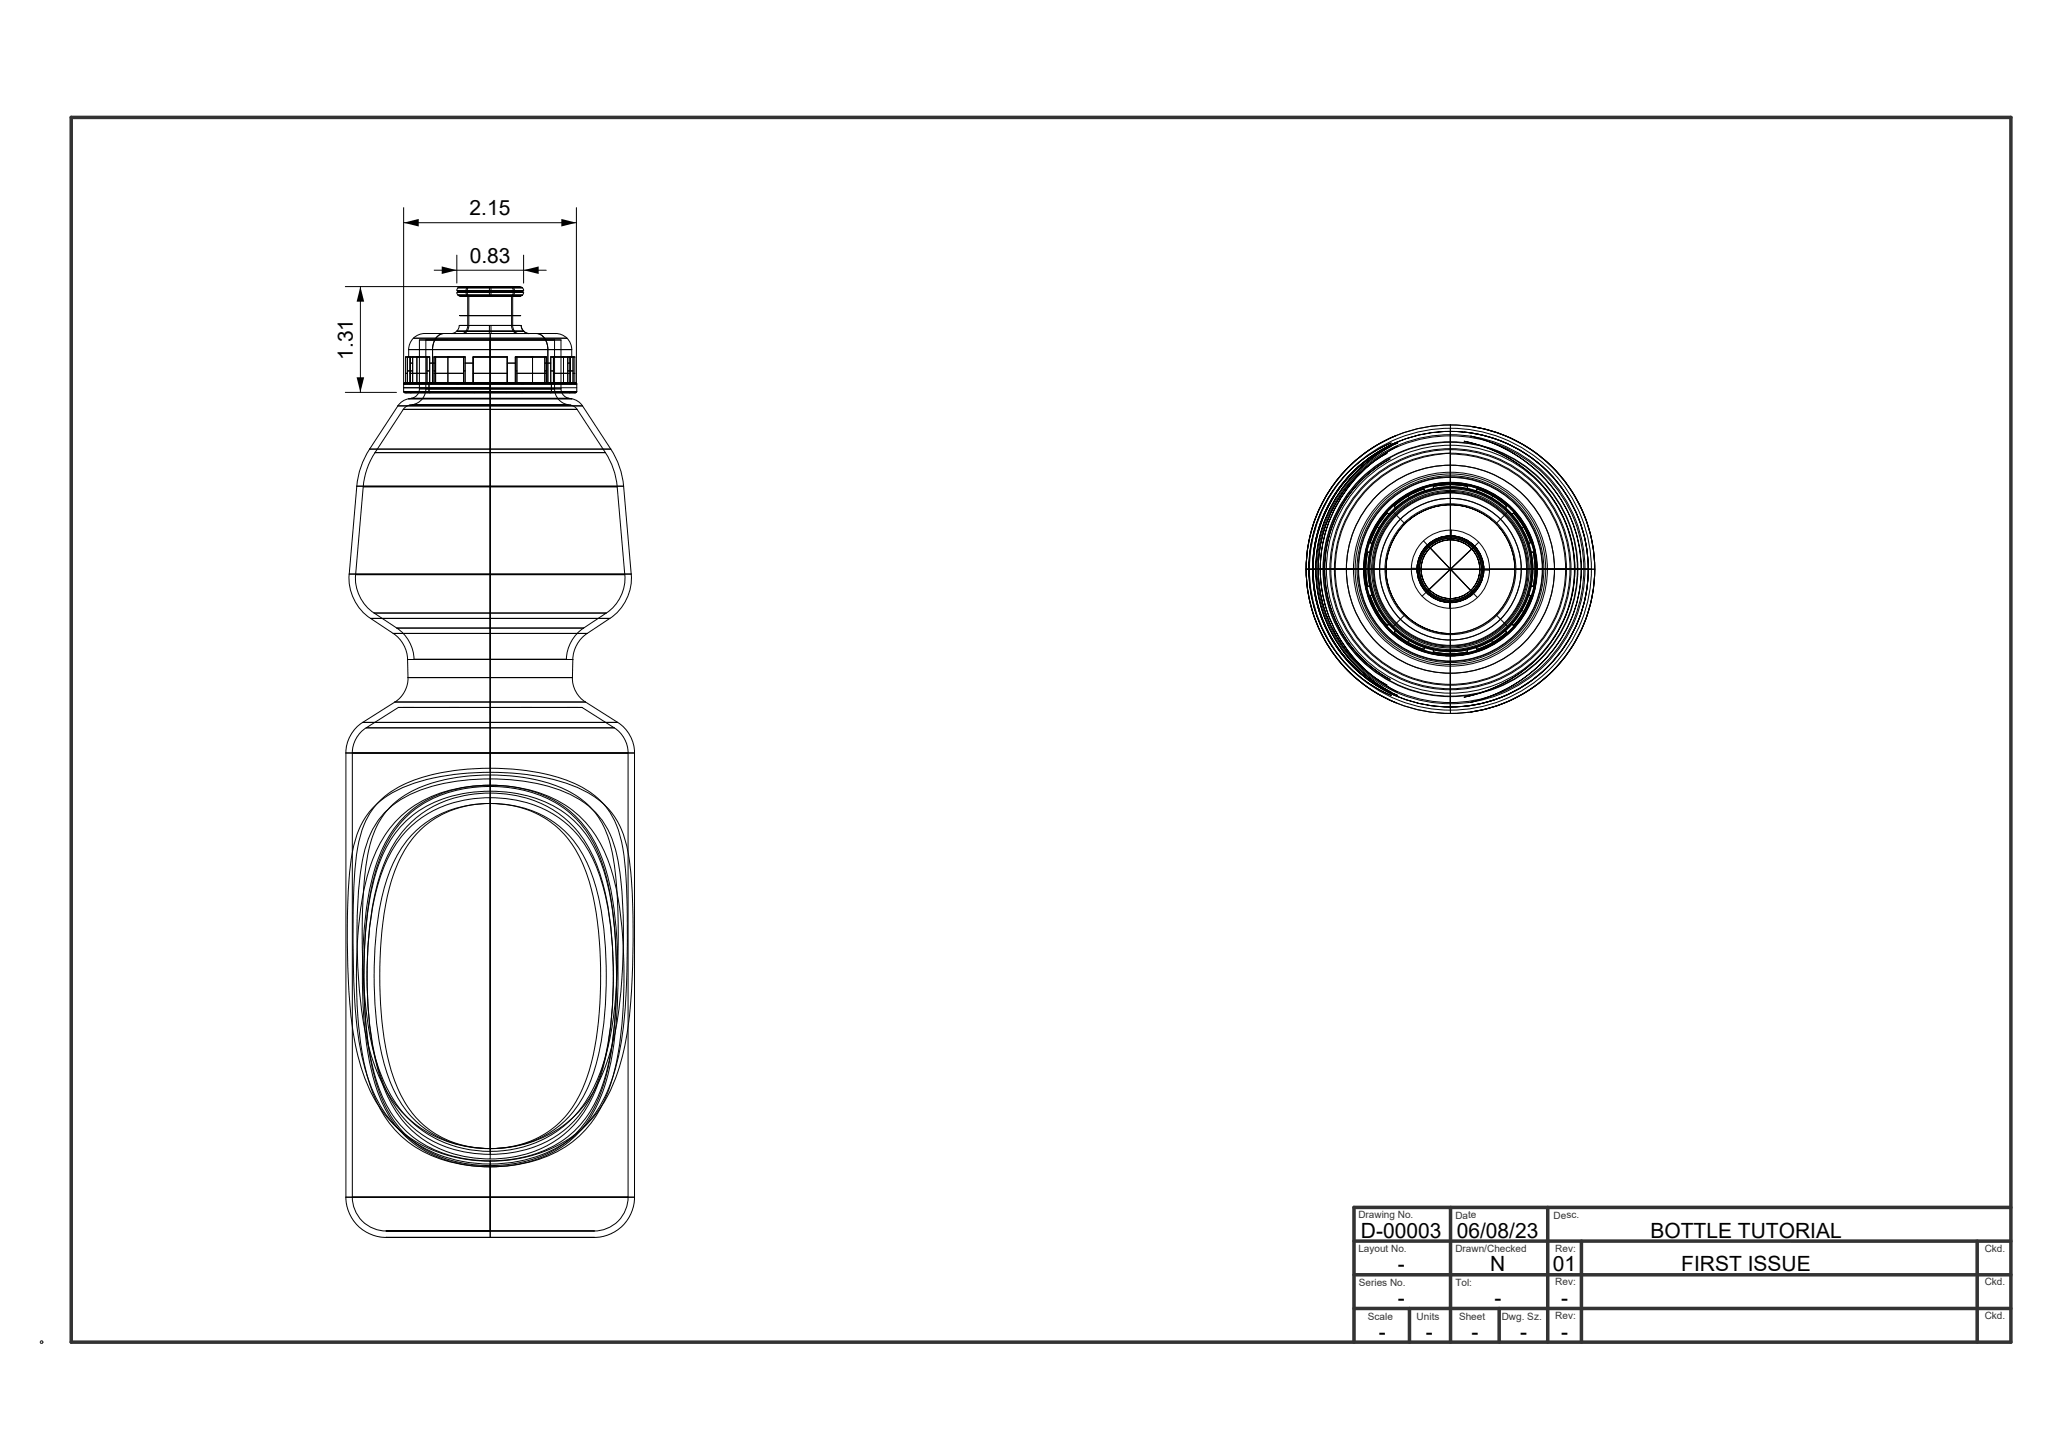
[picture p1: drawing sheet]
<svg xmlns="http://www.w3.org/2000/svg" width="420mm" height="297mm" viewBox="0 0 420 297" stroke-linecap="round" stroke-linejoin="round" font-family="sans-serif">
<!-- layer: Bottle surface -->
<g fill="none" stroke="#000" stroke-width=".2">
<path d="M93.5 59.8a.83 .83 0 0 0 .8 .9M93.5 59.5h13.6zM93.5 59.7h13.6zM93.5 59.8h13.6zM93.7 58.9h13.2zM94.3 58.7a.83 .83 0 0 0-.8 .8M95.5 58.9l.5-.2h8.7a1.12 1.12 0 0 1 0 2h-8.7a1.11 1.11 0 0 1-.5-1.8zM96.2 58.7a1.14 1.14 0 0 0 0 2M100.2 59.8v.9M100.2 58.7v.8M100.5 58.7v.8M100.5 59.8v.9"/>
<path d="M104.5 58.7h1.8h-12h10.2a1.14 1.14 0 0 1 0 2h-10.2h12h-1.8M106.3 58.7a.83 .83 0 0 1 .9 .8M107.2 59.8a.83 .83 0 0 1-.9 .9M82.6 78.6h35.4zM82.6 79.4h17.7M82.7 78.4h17.6zM82.9 78.4l-.3 .2v1.6l.3 .2M82.9 78.4h17.4v.2v-.2zM82.9 78.4h.5M83 76.4h.4M83 78.4v-5.3h4.9l.1 5.3-.2 .2v1.6l.2 .2M83.2 78.4l-.3 .2"/>
<path d="M83.4 73.1v5.3h.6h-.6zM83.4 75.9h1.1M83.6 71.6h33.4M83.6 71.6v1.5M83.9 76.4h3.5M83.9 73.1v5.3h32.8v-5.3M84 74.3h.5M84 73.1v5.3M84.1 78.4l-.2 .2M84.2 78.4l-.2 .2M84.5 73.1v5.3M84.6 69.2h31.4"/>
<path d="M85.3 73.1v5.3M85.8 79.6a2 2 0 0 1-1.6 2M85.8 79.6h29M85.8 79.6v-10h29v10M86.9 68.3h13.4M86.9 68.3a3.3 3.3 0 0 0-3.3 3.3M87.2 69.6v10a3.3 3.3 0 0 1-2.8 3.3M87.4 75.9h.5M87.4 73.1v5.3M87.9 74.3h1.2M88.8 76.4h6.1M88.8 75.9h.3"/>
<path d="M88.8 78.4v-5.3h6.4v5.3M89.1 73.1v5.3M90.9 68.3a2.94 2.94 0 0 0-2.4 3.3v6.8M91.7 73.1v5.3M93.5 67.8h13.7zM93.6 78.4l-.1 .2M93.7 60.4h13.2zM93.9 78.4l-.1 .2M94 66.6a1.67 1.67 0 0 1-1.7 1.7h-5.4M94 64.6h12.6zM94 60.6h12.6zM94.5 68.3a1.43 1.43 0 0 0 1.2-1.7v-6h9.2v6a1.55 1.55 0 0 0 1.2 1.7"/>
<path d="M94.8 68.3a1.41 1.41 0 0 0 1.1-1.7v-6h8.8v6h1.9h-12.6h10.7a1.54 1.54 0 0 0 1.1 1.7h2.5h-16h13.5M94.9 75.9h.3M94.9 73.1v5.3M95.2 74.3h1.6M96.8 73.1h7M96.8 76.4h7M96.8 73.1v5.3M97.1 78.4l-.1 .2M100.2 66.6l-.1 1.7M100.3 79.4h17.7zM100.3 78.4h17.7zM100.3 68.3h13.4"/>
<path d="M100.3 68.3v168M100.5 66.6v1.7M103.6 78.4v.2M103.8 73.1v5.3zM103.8 74.3h1.7M103.8 73.1v5.3M105.5 75.9h.3M105.5 78.4v-5.3h6.3v5.3M105.8 76.4h6M105.8 73.1v5.3M106.7 66.6a1.67 1.67 0 0 0 1.6 1.7h5.4M106.8 78.4v.2"/>
<path d="M107 78.4l.1 .2M109 73.1v5.3M109.8 68.3a2.94 2.94 0 0 1 2.3 3.3v6.8M111.5 74.3h1.2M111.5 75.9h.3M111.5 73.1v5.3M112.7 78.4l.2 .2v1.6l-.2 .2M112.7 75.9h.6M112.7 78.4v-5.3h4.9v5.3M113.3 76.4h3.4M113.3 73.1v5.3M113.5 69.6v10a3.3 3.3 0 0 0 2.7 3.3h-32.3"/>
<path d="M113.7 68.3a3.3 3.3 0 0 1 3.3 3.3M114.8 79.6a2 2 0 0 0 1.7 2M115.3 73.1v5.3M116.2 74.3h.4M116.2 75.9h1.1M116.2 73.1v5.3M116.5 78.4l.2 .2M116.6 78.4l.2 .2M116.6 73.1v5.3M117 71.6v1.5M117.3 78.4h.5h-17.5h17.5l.2 .2v1.6l-.2 .2M117.3 76.4h.3"/>
<path d="M117.3 73.1v5.3h-.7h.7zM117.5 78.4l.2 .2M73 99.5h54.6M73 99.5l-1.5 18M74.3 99.6l-1.5 18h27.5h-27.5a8.6 8.6 0 0 0 3.8 7.9M75.6 91.9a16.5 16.5 0 0 0-2.6 7.6M75.6 91.9h49.4M81.4 83.1h37.8M81.4 83.1l-5.8 8.8M82.5 83.8l-5.8 8.9h23.6M82.5 83.8h17.8M82.6 80.2h35.4z"/>
<path d="M82.7 80.3h17.6zM82.9 80.4h34.9M82.9 80.2l.3 .2M83.6 81.6l-1.2 .5-1 1M83.6 81.6h33.4M83.9 80.2l.2 .2M83.9 82.9a1.99 1.99 0 0 0-1.4 .9M83.9 82.9h32.9M84 80.2l.2 .2M84.2 81.6h32.3M84.2 81.6h-.6M84.4 82.9h-.5"/>
<path d="M93.5 80.2l.1 .2M93.8 80.2l.1 .2M97 80.2l.1 .2M100.3 99.6h26l1.6 18h-27.6zM100.3 80.3h17.7zM100.3 92.7v6.9h-26M100.3 82.8l16.5 .1M100.3 82.8l-15.9 .1M100.3 82.8v1M100.3 83.8h17.8l5.8 8.9h-23.6zM100.3 92.7h-23.6a15.2 15.2 0 0 0-2.4 6.9M103.6 80.2v.2"/>
<path d="M106.8 80.2v.2M107.1 80.2l-.1 .2M116.5 81.6h.5M116.7 80.2l-.2 .2M116.8 82.9h-16.5v.9M116.8 82.9a1.99 1.99 0 0 1 1.3 .9h-17.8v8.9h23.6a15.2 15.2 0 0 1 2.4 6.9h-26v18h27.6a8.6 8.6 0 0 1-3.8 7.9h-23.8v3.1M116.8 80.2l-.2 .2M117 81.6l1.3 .5 .9 1M117.7 80.2l-.2 .2M119.2 83.1l5.8 8.8M125 91.9a16.5 16.5 0 0 1 2.6 7.6M127.6 99.5l1.6 18"/>
<path d="M275.7 95.9a29.5 29.5 0 0 0-8.4 20.6 29.5 29.5 0 0 1 18.5-27.3 29.5 29.5 0 0 0-10.1 6.7zM276.9 96.6a28.2 28.2 0 0 1 19.9-8.3 28.2 28.2 0 0 0-28.2 28.2 28.2 28.2 0 0 1 8.3-19.9zM277.9 97.2l2.9-2.4 3.1-2a27 27 0 0 0-14.1 23.7 27 27 0 0 1 8.1-19.3zM278.5 96.8a30.7 30.7 0 0 1 7.6-5.5 28.6 28.6 0 0 0-15.9 25.2 27.7 27.7 0 0 1 8.3-19.7zM278.8 98.2a25.7 25.7 0 0 0 1.6 38.1l2.1 1.6 2 1.2a25.7 25.7 0 0 1-6.6-5.1 25.7 25.7 0 0 1 2.5-37.2l2.1-1.7 2-1.2a25.7 25.7 0 0 0-5.7 4.3zM293.5 99.1l.1 .3M296.8 89a27.5 27.5 0 0 1 27.6 27.5h-1.6a26 26 0 0 0-26-26zM296.8 88.3a28.2 28.2 0 0 1 28.3 28.2 28.2 28.2 0 0 1-28.3 28.2 28.2 28.2 0 0 0 28.3-28.2 28.2 28.2 0 0 0-28.3-28.2zM296.8 90.5a26 26 0 0 0-25.9 26h-1.6a27.5 27.5 0 0 1 27.5-27.5v3.8a23.9 23.9 0 0 0-23.5 23.7h5.8a17.8 17.8 0 0 1 17.7-17.8v1.4M296.8 93a23.6 23.6 0 0 1 23.6 23.5h-5.8a17.8 17.8 0 0 0-17.8-17.8zM296.8 92.8a23.7 23.7 0 0 1 23.8 23.7h-4.6a19.1 19.1 0 0 0-19.2-19.1zM296.8 92.8a23.7 23.7 0 0 0-23.7 23.7h4.6a19.1 19.1 0 0 1 19.1-19.1"/>
<path d="M296.8 95.2a21.3 21.3 0 0 0-21.3 21.3 21.3 21.3 0 0 0 21.3 21.3M296.8 98.8a17.7 17.7 0 0 0-17.7 17.7M296.8 98.8a17.7 17.7 0 0 1 17.8 17.7M296.8 99.1v34.9l-3.4-.5M296.8 99.8l-3.4 .4M296.8 99.8l3.5 .4M296.8 99.8a16.7 16.7 0 0 0-16.6 16.7 16.7 16.7 0 0 0 16.6 16.7M296.8 99.8a16.7 16.7 0 0 1 16.7 16.7 16.7 16.7 0 0 1-16.7 16.7M296.8 98.8v.3a17.5 17.5 0 0 0-17.4 17.4M296.8 99.1a17.5 17.5 0 0 1 17.5 17.4M296.8 99.1a17.5 17.5 0 0 0-17.4 17.4M296.8 99.1a17.5 17.5 0 0 1 17.5 17.4 17.5 17.5 0 0 1-17.5 17.5"/>
<path d="M296.8 87a29.5 29.5 0 0 1 29.6 29.5M296.8 95.2a21.3 21.3 0 0 1 21.3 21.3M296.8 92.1a24.5 24.5 0 0 1 24.5 24.4M296.8 87.7a28.9 28.9 0 0 1 28.9 28.8M296.8 97v2.7M296.8 87.7v4.4M296.8 97a19.5 19.5 0 0 1 19.5 19.5M296.8 99.7a16.8 16.8 0 0 1 16.9 16.8M296.8 87a29.5 29.5 0 0 0-29.5 29.5M296.8 92.1a24.5 24.5 0 0 0-24.4 24.4M296.8 87.7a28.9 28.9 0 0 0-28.8 28.8M296.8 97a19.5 19.5 0 0 0-19.5 19.5"/>
<path d="M296.8 99.7a16.8 16.8 0 0 0-16.8 16.8M296.8 95.2v42.6a21.3 21.3 0 0 0 21.3-21.3M296.8 87v59.1M299.6 90.3a27.6 27.6 0 0 1 22.5 23.5 26.8 26.8 0 0 1-18.1 27.7l-4.4 1.2a27.5 27.5 0 0 0 22.5-23.4 25.8 25.8 0 0 0-8.8-22.2 29.5 29.5 0 0 0-13.7-6.8zM299.6 88.5a28.2 28.2 0 0 1 25.5 28 28.2 28.2 0 0 1-25.5 28.1 28.2 28.2 0 0 0 25.5-28.1 28.2 28.2 0 0 0-25.5-28zM301 87.3l2.7 .5a29.5 29.5 0 0 1 22.6 30.1 29.5 29.5 0 0 1-25.3 27.9 29.5 29.5 0 0 0 25.4-29.3 29.5 29.5 0 0 0-25.4-29.2zM301 89.3a28.9 28.9 0 0 1 22.5 24.5 28.2 28.2 0 0 1-19.8 29.2l-2.7 .8a29.3 29.3 0 0 0 22-21.8 27.8 27.8 0 0 0-17.3-31.2zM71.5 117.5a9.9 9.9 0 0 0 4.3 9.1M71.5 117.5h57.7M129.2 117.5a9.9 9.9 0 0 1-4.4 9.1M267.3 116.5a29.5 29.5 0 0 0 18.5 27.4 29.5 29.5 0 0 1-18.5-27.4zM267.3 116.5h.6a27.9 27.9 0 0 1 16.8-25.8 27.9 27.9 0 0 0-16.8 25.8"/>
<path d="M267.3 116.5a29.5 29.5 0 0 0 29.5 29.6M267.3 116.5h59.1M267.9 116.5a27.9 27.9 0 0 0 16.8 25.9 27.8 27.8 0 0 1-16.8-25.9zM268 116.5h4.4M268 116.5a28.9 28.9 0 0 0 28.8 28.9M268.6 116.5a28.2 28.2 0 0 0 17.7 26.2 28.2 28.2 0 0 1-17.7-26.2h.1a27.9 27.9 0 0 0 17.4 25.9 27.7 27.7 0 0 1-7.3-4.4 28.1 28.1 0 0 1 7.5-47.6 28.2 28.2 0 0 0-17.7 26.1 28.1 28.1 0 0 1 17.5-25.8 27.7 27.7 0 0 0-7.3 4.3 27.8 27.8 0 0 0-6.8 8.3 28 28 0 0 0-3.3 13.2M268.6 116.5a28.2 28.2 0 0 0 28.2 28.2 28.2 28.2 0 0 1-28.2-28.2zM269.3 116.5h3.8a23.7 23.7 0 0 0 23.7 23.8v3.8a29.7 29.7 0 0 1-8.1-1.2 27.7 27.7 0 0 1-19.4-26.4zM269.3 116.5a28.7 28.7 0 0 0 15.4 25.2 28.6 28.6 0 0 1-15.4-25.2zM269.3 116.5a28.6 28.6 0 0 1 15.4-25.2 28.7 28.7 0 0 0-15.4 25.2h.5M269.8 116.5a27.1 27.1 0 0 0 14.1 23.8 27.1 27.1 0 0 1-14.1-23.8zM270.2 116.5h.9h-.9a28.6 28.6 0 0 0 15.9 25.2 28.6 28.6 0 0 1-15.9-25.2z"/>
<path d="M270.9 116.5a26 26 0 0 0 25.9 26M271.5 116.5a25.4 25.4 0 0 0 25.3 25.4M272.4 116.5a24.5 24.5 0 0 0 24.4 24.5M273.3 116.5a23.6 23.6 0 0 0 23.5 23.6v2.4M277.3 116.5a19.5 19.5 0 0 0 19.5 19.5M277.3 116.5h2.7M278 116.5a18.8 18.8 0 0 1 18.8-18.8 18.8 18.8 0 0 1 18.8 18.8M278 116.5a18.8 18.8 0 0 0 18.8 18.8M278 116.5h-6.5a25.4 25.4 0 0 1 25.3-25.4 25.4 25.4 0 0 1 25.4 25.4h-6.6M279.1 116.5a17.8 17.8 0 0 0 17.7 17.8M279.1 116.5a17.7 17.7 0 0 0 17.7 17.7 17.7 17.7 0 0 0 17.8-17.7M279.1 116.5h.3a17.5 17.5 0 0 0 17.4 17.5"/>
<path d="M279.4 116.5a17.5 17.5 0 0 0 17.4 17.5M279.7 119.8h-.3M280 116.5a16.8 16.8 0 0 0 16.8 16.9M280.5 109.7l.2 .1M280.5 113h-.6a16.7 16.7 0 0 0 0 7h.6M280.5 113a16.7 16.7 0 0 0 0 7M281 111.4l-.5 1.6M281.2 116.5h-3.5a19.1 19.1 0 0 0 19.1 19.1v-3.5M281.8 107.9l-1.4 3.2 .6 .3M281.8 107.9l.6 .3M283.7 116.5a13.2 13.2 0 0 0 13.1 13.2 13.2 13.2 0 0 1-13.1-13.2zM284.3 104l.2 .2"/>
<path d="M284.5 105.4a16.7 16.7 0 0 0-3.5 6M284.5 105.4l-.6-.4-2.1 2.9M285 104.7l2.4 2.4M285.7 104.1l-1.2 1.3M287.5 107.2a13.4 13.4 0 0 1 9.3-3.8 13.2 13.2 0 0 0-13.1 13.1 13.4 13.4 0 0 1 3.8-9.3zM288.2 101.5l-2.9 2.1 .4 .5M288.2 101.5l.3 .6M288.8 116.3l2 .1M290.3 100.1l.1 .2M291.3 110.7l11.1 11.6M291.7 100.7a16.7 16.7 0 0 0-6 3.4M291.7 100.7l-.3-.6-3.2 1.4"/>
<path d="M292.7 112.2a6 6 0 0 0-.2 8.5 6 6 0 0 0 8.5 .2 6 6 0 0 0 .2-8.5l.6-.6-.6 .6a6 6 0 0 1-2.8 9.9 6 6 0 0 1-7.4-7.1 6 6 0 0 1 9.7-3.3l.5 .5a6 6 0 0 0-8.5-.2zM293.4 100.2v-.6a16.7 16.7 0 0 1 6.9 0v.6M293.4 100.2l-1.7 .5M296.8 100.1a16.5 16.5 0 0 1 16.5 16.4h1.3a17.8 17.8 0 0 1-17.8 17.8M296.8 100.1a16.5 16.5 0 0 0-16.4 16.4 16.5 16.5 0 0 0 16.4 16.5 16.5 16.5 0 0 0 16.5-16.5M296.8 103.4a13.2 13.2 0 0 1 13.2 13.1 13.2 13.2 0 0 0-13.2-13.1zM296.8 103.4v-2.8a15.9 15.9 0 0 0-15.9 15.9 15.9 15.9 0 0 0 15.9 15.9M296.8 102a14.5 14.5 0 0 1 14.5 14.5 14.5 14.5 0 0 1-14.5 14.5M296.8 100.4a16.1 16.1 0 0 1 16.2 16.1 16.1 16.1 0 0 1-16.2 16.2M296.8 100.4v1.6M296.8 102a14.5 14.5 0 0 0-14.4 14.5 14.5 14.5 0 0 0 14.4 14.5M296.8 100.4a16.1 16.1 0 0 0-16.1 16.1 16.1 16.1 0 0 0 16.1 16.2"/>
<path d="M296.8 100.6a15.9 15.9 0 0 1 15.9 15.9 15.9 15.9 0 0 1-15.9 15.9M297 108.5v2M300.3 100.2l1.7 .5M302 100.7l.3-.6 3.2 1.4M302 100.7a16.7 16.7 0 0 1 6 3.4M302.6 111a8 8 0 0 1-3.7 13.2 8 8 0 0 1-9.9-9.5 8 8 0 0 1 13.1-4.2l.5 .5-1.2 1.1a6.4 6.4 0 0 1-3 10.5 6.4 6.4 0 0 1-7.8-7.6 6.4 6.4 0 0 1 10.4-3.3l.4 .4-10.4 9.9M302.9 116.7h1.9M303.6 100.2l-.1 .2M305.5 101.5l2.8 2.1-.3 .5M305.5 101.5l-.3 .6M308 104.1l1.2 1.3M308.6 104.7l-2.3 2.4"/>
<path d="M309.2 105.4l.6-.4 2 2.9M309.2 105.4a16.7 16.7 0 0 1 3.5 6M309.4 104l-.2 .2M310 116.5a13.2 13.2 0 0 1-13.2 13.2v2.7M311.8 107.9l1.5 3.2-.6 .3M311.8 107.9l-.5 .3M312.4 116.5a15.6 15.6 0 0 1-15.6 15.6M312.4 116.5a15.6 15.6 0 0 0-15.6-15.6 15.6 15.6 0 0 0-15.6 15.6 15.6 15.6 0 0 0 15.6 15.6M312.4 116.5h3.6a19.1 19.1 0 0 1-19.2 19.1M312.7 111.4l.5 1.6M313.2 113h.6a16.7 16.7 0 0 1 0 7h-.6M313.2 113a16.7 16.7 0 0 1 0 7"/>
<path d="M313.3 110l-.2 .1M313.7 116.5a16.8 16.8 0 0 1-16.9 16.9M313.7 116.5h2.6M314.2 113.2l-.2 .1M314.6 116.5h-.3a17.5 17.5 0 0 1-17.5 17.5M315.6 116.5h-3.2M315.6 116.5a18.8 18.8 0 0 1-18.8 18.8M316.3 116.5a19.5 19.5 0 0 1-19.5 19.5M318.1 116.5a21.3 21.3 0 0 1-21.3 21.3M321.3 116.5h4.4M321.3 116.5a24.5 24.5 0 0 1-24.5 24.5M322.2 116.5a25.4 25.4 0 0 1-25.4 25.4v-6.6"/>
<path d="M325.7 116.5a28.9 28.9 0 0 1-28.9 28.9M326.4 116.5a29.5 29.5 0 0 1-29.6 29.6M75.8 126.6h49M75.8 126.6l4.7 3.1M76.6 125.5l4.6 3.1h19.1v6.4M80.5 129.7a6.6 6.6 0 0 1 2.9 5.3M80.5 129.7h39.7M83.4 135h33.8M83.4 135l.1 3.7M83.5 138.7a5.8 5.8 0 0 1-2.7 5M83.5 138.7h33.6M84.7 135h15.6"/>
<path d="M84.7 135h31.2M84.7 135a7.9 7.9 0 0 0-3.5-6.4h19.1v6.4M100.3 135v9.8M100.3 135h15.6M100.3 128.6v-3.1h23.8l-4.7 3.1M100.3 128.6h19.1M100.3 125.5h-23.7M117.1 138.7a5.8 5.8 0 0 0 2.7 5M117.2 135l-.1 3.7M119.4 128.6a7.9 7.9 0 0 0-3.5 6.4M120.2 129.7a6.6 6.6 0 0 0-3 5.3M124.8 126.6l-4.6 3.1"/>
<path d="M280.5 120l.5 1.7M280.6 123h-.2M281 121.7l-.6 .3 1.4 3.2M281 121.7a16.7 16.7 0 0 0 3.5 6M281.8 125.2l2.1 2.8 .6-.3M282.4 124.9l-.6 .3M284.5 127.7l1.2 1.2M284.5 128.9l-.2 .2M285.7 128.9l-.4 .6 2.9 2M285.7 128.9a16.7 16.7 0 0 0 6 3.5M287.4 126l-2.4 2.3M288.2 131.5l3.2 1.5 .3-.6"/>
<path d="M288.5 131l-.3 .5M290.2 132.7l-.1 .2M291.7 132.4l1.7 .4M293.4 132.8l3.4 .4M293.4 132.8v.7M296.7 122.5l-.1 2M296.8 134.3v5.8a23.6 23.6 0 0 0 23.6-23.6h2.4a26 26 0 0 1-26 26M296.8 133.4v2.6M296.8 131v1.7M300.1 133.7l.1 .2M300.3 132.8l-3.5 .4M300.3 132.8v.7a16.7 16.7 0 0 1-6.9 0"/>
<path d="M302 132.4l-1.7 .4M303.3 132.8l.1 .2M305.2 131l.3 .5M305.5 131.5l-3.2 1.5-.3-.6M306.3 126l2.3 2.3M308 128.9l.3 .6-2.8 2M308 128.9a16.7 16.7 0 0 1-6 3.5M309.2 128.9l.2 .2M309.2 127.7l-1.2 1.2M311.3 124.9l.5 .3M311.8 125.2l-2 2.8-.6-.3M312.7 121.7l.6 .3-1.5 3.2"/>
<path d="M312.7 121.7a16.7 16.7 0 0 1-3.5 6M313 123.2l.2 .1M313.2 120l-.5 1.7M70.8 154.2h59.1M70.8 154.2v90.9M74.2 147.9a7.5 7.5 0 0 0-3.4 6.3M74.2 147.9h52.2M80.8 143.7h39M80.8 143.7l-6.6 4.2M100.3 144.8h-18.8l-6.6 4.2h25.4h-25.4a6.1 6.1 0 0 0-2.8 5.2v90.9a6.9 6.9 0 0 0 6.9 6.9h42.6M100.3 144.8h18.8l6.6 4.2M100.3 144.8v4.2h25.4"/>
<path d="M100.3 158.7a32.9 32.9 0 0 1 18 4.4 17 17 0 0 1 7.1 12 128.8 128.8 0 0 1 .4 30.9 45.2 45.2 0 0 1-5.1 18.2l-.9 1.5a22.8 22.8 0 0 1-19.5 10zM100.3 158.7a32.9 32.9 0 0 0-17.9 4.4 17 17 0 0 0-7.2 12 128.8 128.8 0 0 0-.4 30.9 46.2 46.2 0 0 0 5.2 18.2l.9 1.5a22.8 22.8 0 0 0 19.4 10M100.3 154.2h28.2v90.9h-28.2v-7.4a28.5 28.5 0 0 0 19.7-7.5 31.3 31.3 0 0 0 7.9-16.4 143.7 143.7 0 0 0 1.5-29.5 46.7 46.7 0 0 0-2-14 16.3 16.3 0 0 0-10.3-9.5 54.9 54.9 0 0 0-25.6-2 27.6 27.6 0 0 0-14.3 5.7 17.5 17.5 0 0 0-5.3 11.3 156.5 156.5 0 0 0 .6 36.6 34.9 34.9 0 0 0 6.8 16.4 27.5 27.5 0 0 0 20 8.9h1M119.8 143.7l6.6 4.2M125.7 149a6.1 6.1 0 0 1 2.8 5.2h-28.2v6.6M126.4 147.9a7.5 7.5 0 0 1 3.5 6.3M129.9 154.2v90.9M296.8 140.3a23.7 23.7 0 0 0 23.8-23.8h3.8a27.6 27.6 0 0 1-27.6 27.6v-1.6M296.8 141v4.4M77.9 163.8a24.3 24.3 0 0 1 12.7-5.7 51.8 51.8 0 0 1 25.6 1.7 16.2 16.2 0 0 1 11.3 13.8 91.8 91.8 0 0 1 .9 13.6l-.1 11.3a86.3 86.3 0 0 1-2.5 20.7 24.4 24.4 0 0 1-14.1 16.9 29.2 29.2 0 0 1-27.9-3 25.8 25.8 0 0 1-9.3-14.9 89.2 89.2 0 0 1-2.2-19.7v-11.3a70.9 70.9 0 0 1 1.5-16.4 15.3 15.3 0 0 1 4.1-7zM79 166.1a24.6 24.6 0 0 1 13.7-6.1 44.9 44.9 0 0 1 22.9 2.2 17 17 0 0 1 10.8 13.5 112.1 112.1 0 0 1-.2 33.7 36.7 36.7 0 0 1-7.2 17.6 25.3 25.3 0 0 1-26.7 6.9 23.8 23.8 0 0 1-15.4-15.2 68.4 68.4 0 0 1-3.7-21.4 90.9 90.9 0 0 1 1.4-22.9 17.6 17.6 0 0 1 4.4-8.3zM82.5 168.6a24.1 24.1 0 0 1 16.5-6.6 26.5 26.5 0 0 1 17.2 4.9 24.8 24.8 0 0 1 8.2 14.5 97.9 97.9 0 0 1 0 36.9 24.5 24.5 0 0 1-8.9 14.9 28.1 28.1 0 0 1-20.3 4 21.4 21.4 0 0 1-18.1-15.8 79.2 79.2 0 0 1-2.6-24.2 65.9 65.9 0 0 1 3.1-20.5 23.1 23.1 0 0 1 4.9-8.1z"/>
<path d="M85.8 170.1a21.5 21.5 0 0 1 22.1-4.3 19.9 19.9 0 0 1 12.2 13.2 70.5 70.5 0 0 1 2.8 23.9l-.1 1.2a50.9 50.9 0 0 1-4.1 19.9 19.6 19.6 0 0 1-19.1 11.1 19.7 19.7 0 0 1-18.9-14 68.2 68.2 0 0 1-2.9-23.8v-1.8a50.9 50.9 0 0 1 4.1-19.9l1.9-3.1zM100.3 160.8a27.6 27.6 0 0 0-17.5 5.6 26.4 26.4 0 0 0-8.2 15.2 99.4 99.4 0 0 0 .2 37.3 25.1 25.1 0 0 0 9.4 15.4 28.3 28.3 0 0 0 16.1 4.6M100.3 160.8a27.8 27.8 0 0 1 17.4 5.5 26.4 26.4 0 0 1 8.3 15.3 99.4 99.4 0 0 1-.2 37.3 25.1 25.1 0 0 1-9.4 15.4 28.4 28.4 0 0 1-16.1 4.6M100.3 164.5v-1.2a22.5 22.5 0 0 1 19 9.1 36.6 36.6 0 0 1 5.6 16.8 80.2 80.2 0 0 1-1.7 29.7 22.6 22.6 0 0 1-12.4 15.3 26.5 26.5 0 0 1-10.5 2.1M100.3 164.5a20.9 20.9 0 0 1 18.6 9.8 39.7 39.7 0 0 1 4.7 16.5 76.9 76.9 0 0 1-2 28.3 21.3 21.3 0 0 1-12.3 14.4l-2.1 .7-2.3 .5-2.3 .3-2.3 .1M100.3 163.3a23.5 23.5 0 0 0-17.5 7.2 31.5 31.5 0 0 0-6.7 16.1 82.9 82.9 0 0 0 1.1 31.5 23.9 23.9 0 0 0 10.1 14.8 25 25 0 0 0 13 3.4M100.3 164.5a21 21 0 0 0-21 15.2 71.7 71.7 0 0 0-2.5 26.6 44.4 44.4 0 0 0 4.5 18.3 20.5 20.5 0 0 0 18.1 10.5h.9M100.3 160.8a25.1 25.1 0 0 0-17.4 6.2 28.1 28.1 0 0 0-7.3 15.4 104.7 104.7 0 0 0 .3 36.5 26 26 0 0 0 8.3 14.9 25.9 25.9 0 0 0 16.1 5.1v-.3h-1.8a23 23 0 0 1-14.8-5.7 26.6 26.6 0 0 1-7.6-14.7l-.8-4.4-.5-4.6a119.3 119.3 0 0 1 .1-19.9 42.9 42.9 0 0 1 4.9-17.9 20.9 20.9 0 0 1 15.3-9.9 27.1 27.1 0 0 1 20.2 3.9 24.1 24.1 0 0 1 8.9 14.4 70.1 70.1 0 0 1 1.8 13 110.3 110.3 0 0 1-.5 19.8 37.6 37.6 0 0 1-5.5 16.9 21 21 0 0 1-14.4 8.7l-3.5 .4h-1.8M100.3 160.8a25.3 25.3 0 0 1 17.2 6 28 28 0 0 1 7.6 15.6 104.7 104.7 0 0 1-.4 36.5 25.6 25.6 0 0 1-8.4 14.9 26 26 0 0 1-16 5.1M100.3 238.9v6.2h28.2a6.9 6.9 0 0 1-6.9 6.9M100.3 237.6v15.7M100.3 235.1v2.2a22.3 22.3 0 0 1-19-9.4 39.6 39.6 0 0 1-5.7-18 85.8 85.8 0 0 1 1.6-28.9 24.5 24.5 0 0 1 10.1-15.1 25.7 25.7 0 0 1 26.9 .5 24.8 24.8 0 0 1 9.2 14.6 84.8 84.8 0 0 1 0 37.6 24.5 24.5 0 0 1-10.1 15.2 24.7 24.7 0 0 1-13 3.5"/>
<path d="M70.8 245.1a8.2 8.2 0 0 0 8.2 8.2M70.8 245.1h59.1M79 252h42.6zM79 253.3h42.6M129.9 245.1a8.2 8.2 0 0 1-8.3 8.2"/>
<circle cx="296.8" cy="116.5" r="17.7"/>
<circle cx="296.8" cy="116.5" r="6.6"/>
<circle cx="296.8" cy="116.5" r="17.6"/>
<circle cx="296.8" cy="116.5" r="13.4"/>
<circle cx="296.8" cy="116.5" r="6.8"/>
<circle cx="296.8" cy="116.5" r="15.7"/>
<circle cx="296.8" cy="116.5" r="16.9"/>
<circle cx="296.8" cy="116.5" r="18.9"/>
<circle cx="296.8" cy="116.5" r="6.3"/>
<circle cx="296.8" cy="116.5" r="19.8"/>
<circle cx="296.8" cy="116.5" r="24.7"/>
<circle cx="296.8" cy="116.5" r="26.1"/>
<circle cx="296.8" cy="116.5" r="27.3"/>
<circle cx="296.9" cy="116.6" r="6.8"/>
</g>
<!-- layer: Dimensions -->
<path d="M70.7 58.7h23.9M73.8 58.7v21.6M82.6 42.5v36.1M82.6 45.6h35.4M88.9 55.3h22.9M93.5 52.2v5.8M107.2 52.2v5.8M118 42.5v36.3M106.7 66.6a1.67 1.67 0 0 0 1.6 1.7M70.7 80.3h10.4M296.8 108.5v1.7" fill="none" stroke="#000" stroke-width=".2"/>
<path d="M73.8 58.7l.7 3.1h-1.5zM82.6 45.6l3.1-.8v1.6zM90.4 54.5l3.1 .8-3.1 .8zM107.2 55.3l3-.8v1.6zM114.9 44.8l3.1 .8-3.1 .8zM73 77.2h1.5l-.7 3.1z" fill="#000"/>
<!-- layer: Annotations -->
<path d="M14.6 24v250.8h396.9" fill="none" stroke="#333" stroke-width=".72"/>
<circle cx="8.5" cy="274.8" r=".25" fill="#fff" stroke="#333" stroke-width=".2"/>
<path d="M14.6 24h396.9v250.8M277.1 254.1h134.4M296.9 247.2v27.6M316.8 247.2v27.6M323.7 254.1v20.7M404.6 254.1v20.7M411.5 247.2h-134.4v27.6M277.1 261h134.4M277.1 267.9h134.4M288.5 267.9v6.9M306.8 267.9v6.9" fill="none" stroke="#333" stroke-width=".72"/>
<g font-size="4.3">
<text x="96.1" y="44">2.15</text>
<text x="96.1" y="53.7">0.83</text>
<text x="72.2" y="73.6" transform="rotate(-90 72.2 73.6)">1.31</text>
<text x="278.5" y="253.4">D-00003</text>
<text x="298.1" y="253.4">06/08/23</text>
<text x="337.8" y="253.4">BOTTLE TUTORIAL</text>
<text x="286.1" y="260.3">-</text>
<text x="305" y="260.3">N</text>
<text x="317.8" y="260.3">01</text>
<text x="344.1" y="260.3">FIRST ISSUE</text>
<text x="286.1" y="267.2">-</text>
<text x="305.8" y="267.2">-</text>
<text x="319.5" y="267.2">-</text>
<text x="282.2" y="274.1">-</text>
<text x="291.8" y="274.1">-</text>
<text x="301.1" y="274.1">-</text>
<text x="311.1" y="274.1">-</text>
<text x="319.5" y="274.1">-</text>
</g>
<g font-size="2" fill="#333">
<text x="278" y="249.5">Drawing No.</text>
<text x="297.9" y="249.5">Date</text>
<text x="318" y="249.5">Desc.</text>
<text x="278" y="256.3">Layout No.</text>
<text x="297.9" y="256.4">Drawn/Checked</text>
<text x="318.3" y="256.3">Rev:</text>
<text x="406.2" y="256.3">Ckd.</text>
<text x="278.1" y="263.3">Series No.</text>
<text x="297.9" y="263.3">Tol:</text>
<text x="318.3" y="263.2">Rev:</text>
<text x="406.2" y="263.2">Ckd.</text>
<text x="280" y="270.1">Scale</text>
<text x="289.9" y="270.1">Units</text>
<text x="298.6" y="270.2">Sheet</text>
<text x="307.3" y="270.2">Dwg. Sz.</text>
<text x="318.3" y="270.1">Rev:</text>
<text x="406.2" y="270.1">Ckd.</text>
</g>
</svg>
